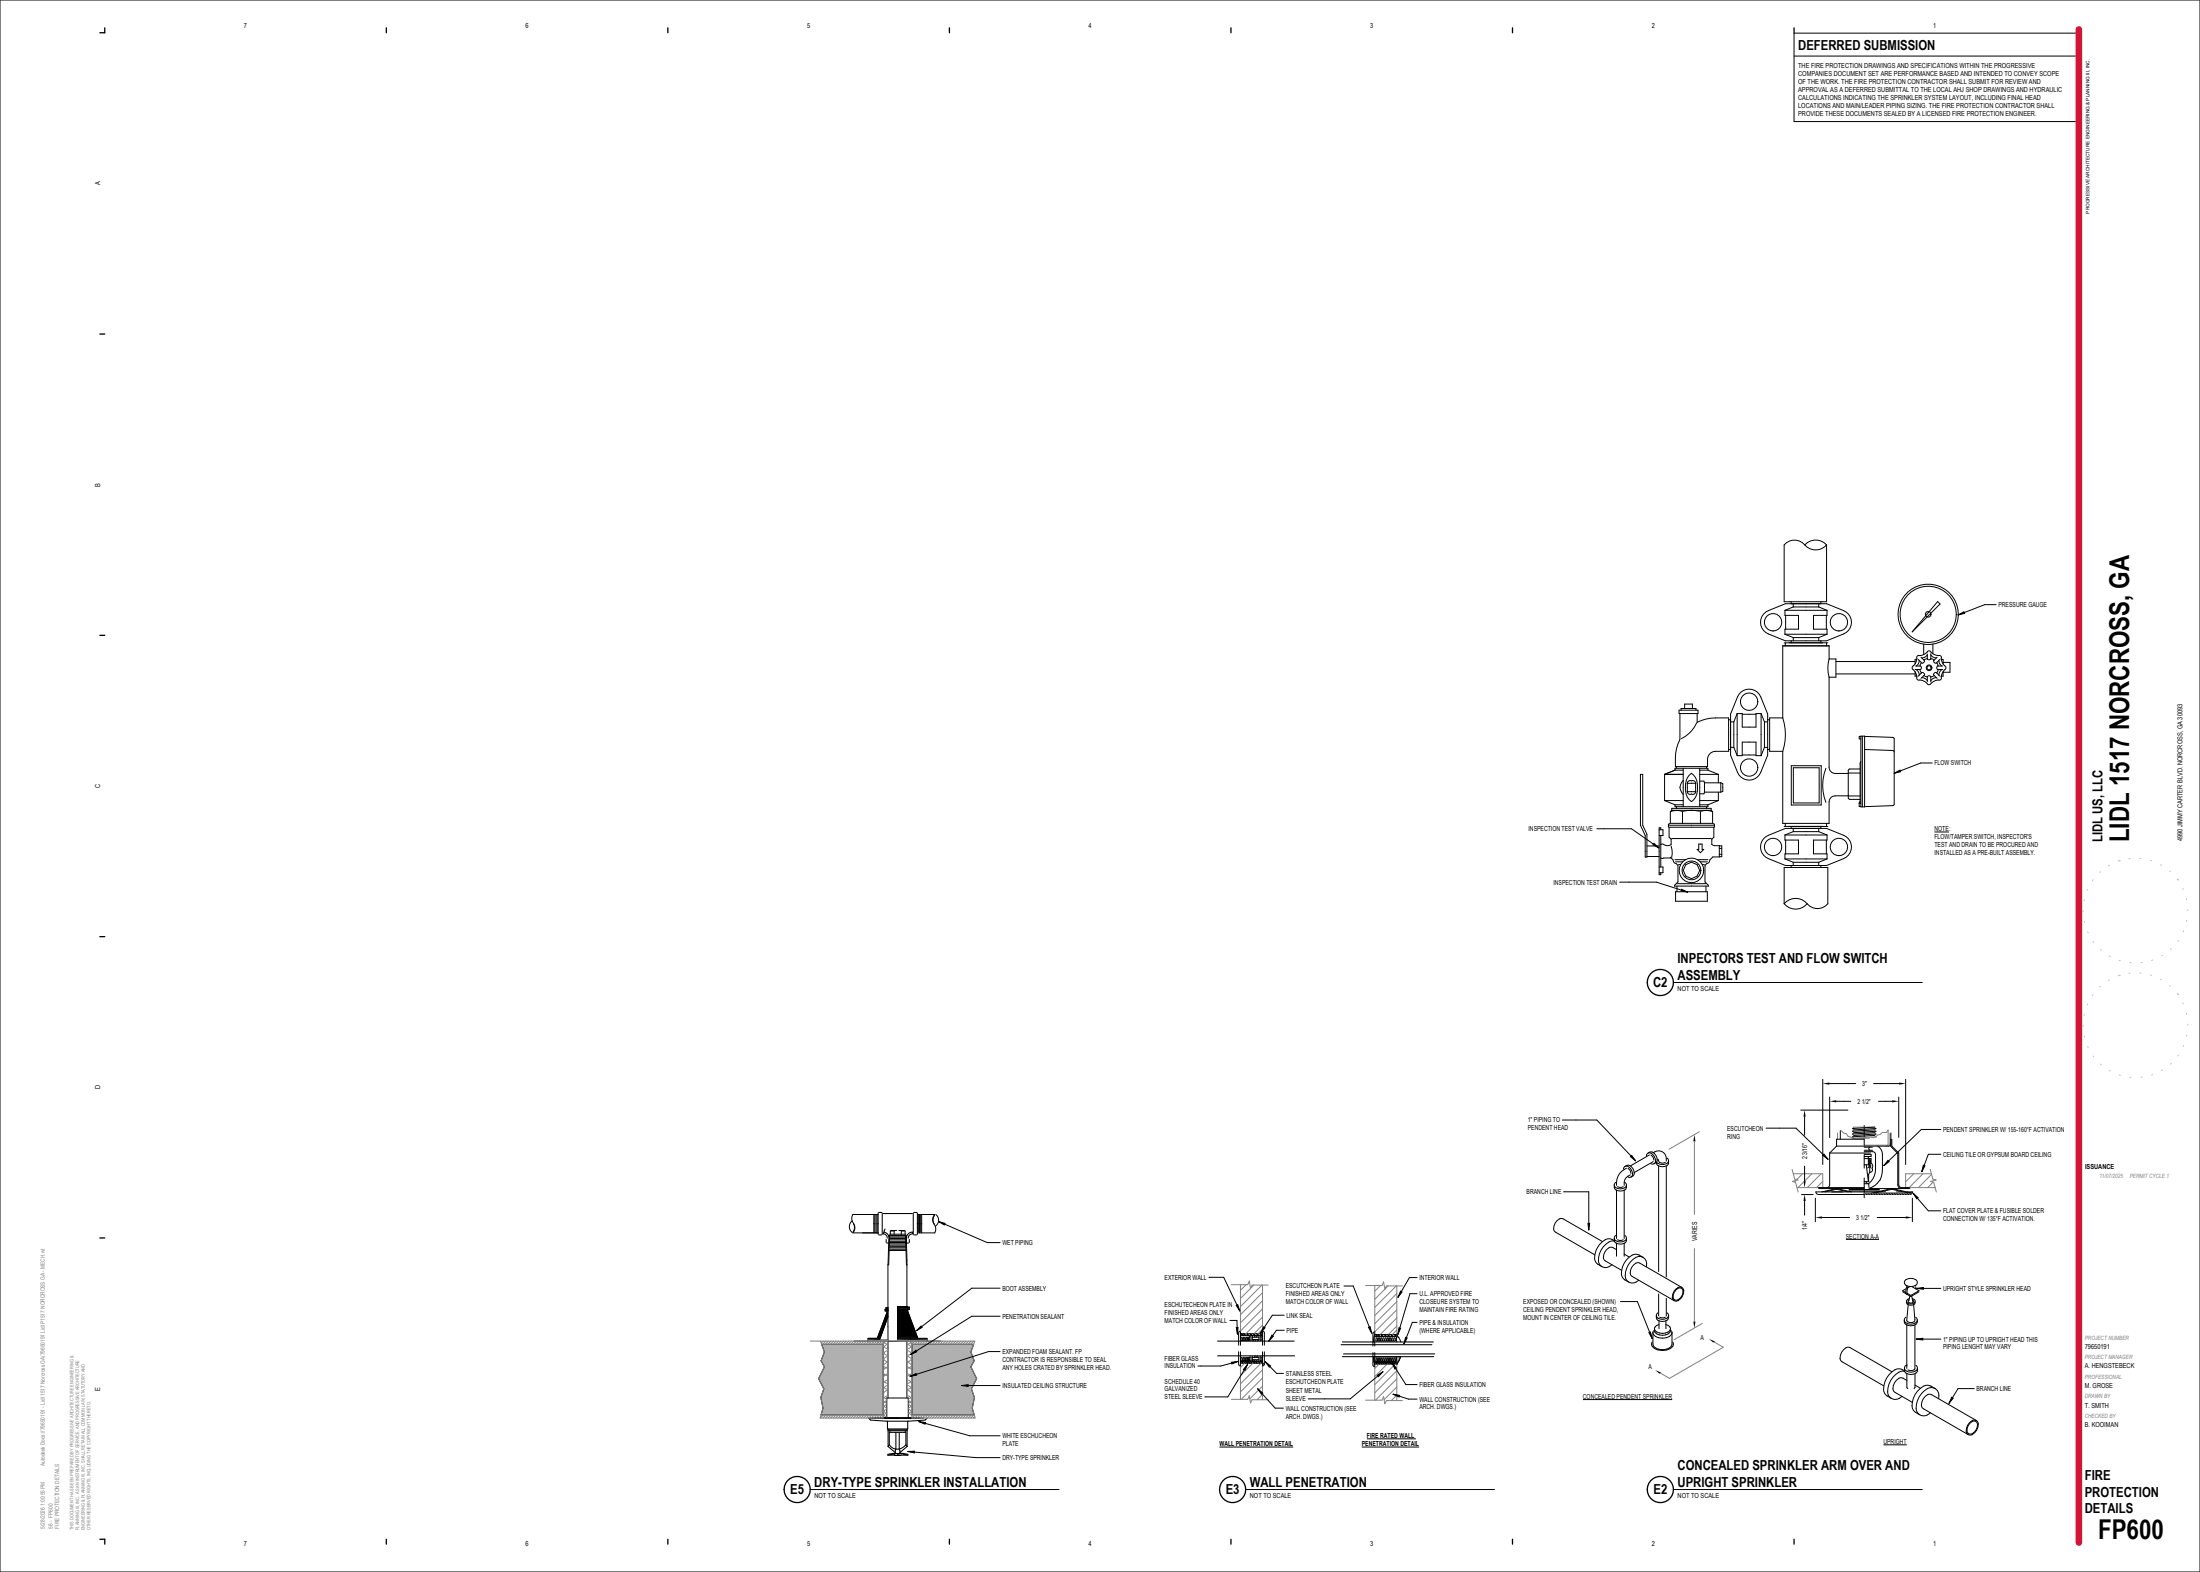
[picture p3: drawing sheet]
<svg xmlns="http://www.w3.org/2000/svg" width="1067mm" height="762mm" viewBox="0 0 1067 762" stroke-linecap="round" stroke-linejoin="round" font-family="sans-serif">
<path d="M666 658h13l-2 3v-1h-10v1z" fill="#b0b0b0"/>
<g fill="none" stroke="#000" stroke-width=".48">
<path d="M873 538h23M884 523v41M887 525h13M887 532v19M890 534h7M909 525h12M911 534h7M921 532v19M924 523v41M799 559a3 3 0 0 1 4 1 3 3 0 0 1-1 4M800 560l-9 5M801 560l1 2"/>
<path d="M802 559a4 4 0 0 1 4-1 4 4 0 0 1 2 5M875 541v9M887 559v15l-1 2M887 559h20M891 556l-4 3M892 548v4M904 558h4l1 2a18 18 0 0 1-1 11l-2 3M904 546v9M904 560v6M904 558h4M904 560h3v1h-3M904 552h-13v4"/>
<path d="M904 556h4M907 556l-1 1 1 1M909 548h-11M909 549l-11 1M909 546l-11 1M909 550l-11 1M910 550h-11M910 548l-11 1M910 547l-11 1M911 556a5 5 0 0 1 2 4 23 23 0 0 1-1 12l-6 5v-3M917 549v7l3 3v15l1 2h1M917 555l-1 1h-25"/>
<path d="M917 552v4l4 3v16l1 1h4M783 573a2.7 2.7 0 0 0 0 4 2.7 2.7 0 0 0 4 0l1-1 1-2M784 577v23M784 575h3M787 567a1.5 1.5 0 0 1 2-2 3 3 0 0 1 2 6h-2M788 577v23M788 565a3 3 0 0 1 4 2 3 3 0 0 1-1 4M788 573a1.5 1.5 0 0 1 0 3 4 4 0 0 1-5-1M789 566l-1 1a8 8 0 0 0-4 8M789 566l2 3M791 569l-3 2v4M798 560a1.6 1.6 0 0 1 3-1 3 3 0 0 1 1 5h-1"/>
<path d="M802 563l-10 5M804 562l1 1h3M804 565v51M808 565v54M808 561a1.5 1.5 0 0 1 0 3 4 4 0 0 1-5-1M809 563a3 3 0 0 1-2 3 3 3 0 0 1-4-3M874 579h5M875 565v7M882 576h22M883 578l8-2 7 2M885 578l6-2 5 2M897 577h14"/>
<path d="M904 571v10M904 562h2v3h-2M904 574h2M904 573h2M905 573v1M905 565l1 8M906 561v1h1v2l1 1v1a1.5 1.5 0 0 1 0 2 1.5 1.5 0 0 1-2 1v3M906 564v2M906 562v2M907 564v1v1M907 562v6M907 576h19"/>
<path d="M907 562v2M909 578l8-2 9 2M910 578h-29l1 1h44l1-1h-2M912 578h2M920 578h3M927 578l-10-2-10 2M927 578h-1h-22M783 599a1.5 1.5 0 0 0 0 2 3 3 0 0 0 6-1l-1-1M875 582v7M880 581v11M883 590h14M910 590h14"/>
<path d="M927 581v11M775 613l2 1M777 602l-19-11a4 4 0 0 0-4 2 4 4 0 0 0 0 4l19 11M783 600v1M783 601h-2a8 8 0 0 0-7 11l1 1M783 602a9 9 0 0 0-7 11 4 4 0 0 0 6 0M784 606l-2-1a4 4 0 0 0-4 2 4 4 0 0 0 0 4l8 5M784 603v6M784 601h3M788 608l2 1M788 603v6M789 600a3 3 0 0 1-3 3 3 3 0 0 1-3-2"/>
<path d="M797 610a5 5 0 0 0-8 1 8 8 0 0 0-2 9h1M798 614a4 4 0 0 0-1-5 4 4 0 0 0-5 2 8 8 0 0 0-3 10 4 4 0 0 0 6 0M788 620l2 1M804 636a1.5 1.5 0 0 0 0 3 3 3 0 0 0 5-1l-1-2M804 627v11M805 638h3M808 629v9M809 638a3 3 0 0 1-3 3 3 3 0 0 1-3-3M813 625l1-1a1.9 1.9 0 0 1 2 2 4 4 0 0 1-4 4 4 4 0 0 1 1-5zM813 625l2-1a3 3 0 0 1 0 4 3 3 0 0 1-3 2 3 3 0 0 1 1-5zM816 624l-21-12a4 4 0 0 0-4 2 4 4 0 0 0 0 5l21 12M923 626l4 2 4-2"/>
<path d="M924 621a3 3 0 0 1 6 1 3 3 0 0 1-4 2 3 3 0 0 1-3-3zM924 639l-1 1a3 3 0 0 0 4 2 3 3 0 0 0 3-2l-1-1M924 625l-1 1h1M925 623l-1 4M925 624v3M926 630l-1 1 1 1 2-1v-1M926 628v3M926 624h-1M927 628l1 3M927 624l4 2-4 2-2-1M927 630h2a2 2 0 0 1-2 2 2 2 0 0 1-2-2h1M928 632l1 8a2.4 2.4 0 0 1-4 0v-8"/>
<path d="M929 631a2.1 2.1 0 0 1-2 2 2.1 2.1 0 0 1-2-2M929 624v1M930 640v1a3 3 0 0 1-4 2 3 3 0 0 1-3-3M601 655v6l1 1v-7M601 652v-6l1-1v7M602 647h10M602 647h1M602 658v2v-2M602 660l1 1M602 648v2v-2M603 660l1 1M603 647h1"/>
<path d="M603 658v2v-2M603 648v2v-2M604 660l1 1M604 658v2v-2M604 648v2v-2M604 647h1M605 647h1M605 658v1v1l1-1h-1v-1h1M605 648v2h1M605 660l1 1M605 648v1M605 658v1"/>
<path d="M606 648h-1v1h1M606 650h1M606 650v-2h1v2M606 647h1M606 660l1 1M607 659h-1v-1h1v2M607 648h3M607 648v2M607 657v3l1-1M607 658h3M607 659h3M607 649h3"/>
<path d="M607 660l1 1M608 647h1M608 660l1 1M608 647h1l-1 1M608 649v1M609 660v1M609 659l-1 1M609 657l-1 1M609 660l1 1M609 647h1M609 649v1M610 647h.1"/>
<path d="M610 659l-1 1M610 647l-1 1M610 657l-1 1M610 660l1 1M610 658v2M610 648v2M610 649v1M611 647h1M611 658h1v1h-1M611 657v3M611 648h1v2h-1M611 648v2"/>
<path d="M611 660l1 1M611 647h1h-10M611 660l2 1M612 655v7l1-1v-6M612 652v-7l1 1v6M612 660h-10l1 1M666 652v-6h1v6M666 656v6l1 1M666 658l1 3M666 658h13l-2 3M667 648h10v-1l2 3M667 647l-1 3"/>
<path d="M667 647h10M667 656v6M667 647l1 1M667 648l1 2v-2M667 658l1 2v-2M668 647l1 1M669 648v2v-2M669 658v2v-2M670 647v1M670 648v2v-2M670 658v2v-2M670 647l1 1"/>
<path d="M671 648v2v-2M671 658v2v-2M671 647l1 1M672 648v2v-2M672 658v2v-2M673 647l1 1M673 648v2v-2M673 658v2v-2M674 648v2v-2M674 658v2v-2M674 647l1 1M675 647l1 1"/>
<path d="M675 648v2v-2M675 658v2v-2M676 648v2v-2M676 658v2v-2M676 647l1 1M676 647l1 1v2M677 658v2M677 648v2M678 648l-1 1M801 650a2.8 2.8 0 0 0 3 4 6 6 0 0 0 7-2v-2M802 646a5 5 0 0 0 9 0M802 646v6a5 5 0 0 0 9 0v-6"/>
<path d="M802 645v1M802 644a4 4 0 0 0 8 0M802 644a4 4 0 0 0 7 3l1-2v-1M804 642l-1 1-1 1M804 640v4M808 642l1 1 1 1M808 640v4M810 645l1 1M925 642v21M929 642v21M602 661h10M667 661h10"/>
<path d="M667 660l1 1M668 660l1 1M669 660l1 1M670 660l1 1M671 660l1 1M672 660v1M672 660l1 1M673 660l1 1M674 660l1 1M675 660l1 1M676 660l1 1M677 660v1"/>
<path d="M677 660h-10v1M915 677l2 1M917 665l-20-12a4 4 0 0 0-4 2 4 4 0 0 0 0 5l20 12M924 665l-2-1a9 9 0 0 0-8 12l1 1M924 665a9 9 0 0 0-8 12 4 4 0 0 0 6 0M924 662v1a3 3 0 0 0 3 2 3 3 0 0 0 3-2l-1-1M925 669l-2-1a4 4 0 0 0-4 2 4 4 0 0 0 0 5l8 5M925 666v6v1M929 666v6l-1 1M929 663l-2 1h-2M929 671l2 2M930 663a3 3 0 0 1-3 3 3 3 0 0 1-3-1l-1-2"/>
<path d="M936 672l3 1M936 672h-1a9 9 0 0 0-7 12l1 1M940 678a4 4 0 0 0-2-5 4 4 0 0 0-5 1 8 8 0 0 0-2 12 4 4 0 0 0 5-1M929 685l2 1M955 690l1-1a2 2 0 0 1 3 1 5 5 0 0 1-4 6l-1-1a4 4 0 0 1 1-5zM955 690l3-1a4 4 0 0 1 0 4 4 4 0 0 1-4 2 3 3 0 0 1 1-5zM958 689l-21-13a4 4 0 0 0-5 2 4 4 0 0 0 1 5l21 12"/>
</g>
<g fill="none" stroke="#808080" stroke-width=".48">
<path d="M822 553v36M824 549l-15 8M891 549v3M893 548l2 2 1 1a17 17 0 0 0 11 1M899 546h10l1 1-1 1h1l-1 1 1 1h-1l1 1-11 1-1-1 1-1h-1l1-1-1-1h1l-1-1zM904 555h11M907 551h3l3-2h2l1-1v7l-1 1M916 549v6M869 567l1 5h2l-3 1h2l1 5M870 569h14v7h-13M870 569h.1M871 572l-1 1"/>
<path d="M874 569l-3 3M875 573l-3 3M879 569l-4 3M883 569l-7 7M884 573l-3 3M904 578l1 1M905 578l1 1M907 578v1M908 578v1M909 578l1 1M910 578l1 1M912 578v1"/>
<path d="M913 578v1M914 578l1 1M915 578l1 1M917 578v1M918 578v1M919 578l1 1M920 578l1 1M922 578v1M923 578l1 1M924 578l1 1M925 578l1 1M928 569l-4 4"/>
<path d="M932 569l-6 7M936 567l1 5h2l-3 1h2l1 5M937 569h-13v7h14M937 569l-7 7M937 573l-2 3M939 572h-1M822 605v36M597 623h8l1-2v4l1-2h8M602 623v22l10-11M604 623l-2 2M608 623l-6 6M612 623l-10 10"/>
<path d="M612 627l-10 10M612 631l-10 10M612 638l-8 9M612 623v22M662 623h8l1-2 1 4v-2h8M667 623v23l10-11M669 623l-2 3M673 623l-6 7M677 623l-10 11M677 639l-8 8M677 631l-10 11M677 627l-10 11"/>
<path d="M677 623v25M612 642l-4 5M612 644l-2 3M677 645l-2 2M677 643l-4 4M825 641l-13 8M831 651l5 2-26 15-5-2M597 678h8l1-1v3l1-1h8M602 662v16M604 661l-2 2M608 661l-6 6M612 661l-10 10"/>
<path d="M612 664l-10 11M612 668l-10 10M612 672l-6 6M612 676l-2 3M612 662v17M662 679h8l1-2 1 3v-1h8M667 663v16M669 661l-2 2M673 661l-6 6M677 661l-10 10M677 676l-2 3M677 672l-6 6"/>
<path d="M677 668l-10 11M677 664l-10 11M677 660v19"/>
</g>
<path d="M590 657h38M590 650h38M650 652h44M651 658h44M651 650h44M651 656h45" fill="none" stroke="#000" stroke-width=".51"/>
<g fill="#000">
<path d="M884 525h3v1zM887 534l3-1v1zM918 533l3 1h-3zM921 525h3l-3 1zM822 550v3h-1zM875 538l1 3h-1zM875 572h1l-1 4zM875 579l1 3h-1zM880 590h3v1zM924 590h3l-3 1zM821 641h1v3zM829 649l3 1-1 1z"/>
<path d="M803 664l3 1-1 1z"/>
</g>
<g fill="#b0b0b0">
<path d="M398 652h30v34h-30l1-3-1-6 1-4-2-5 3-5-2-3 2-5z"/>
<path d="M442 652h30l-1 3 1 5-1 3 3 5-3 5 2 4-2 6 1 3h-30z"/>
</g>
<path d="M430 635h1h-1zM430 634h1v1h-1zM435 634h5v1h-5zM435 633h5v1h-5zM430 635l1 3-5 12h-5v-1h4zM435 635h5l5 13h-10zM435 649h14v1h-14zM605 661l-1 3h-1z" fill="#000"/>
<g fill="none" stroke="#000" stroke-width=".48">
<path d="M1006 16h-136v43h136M870 27h136M875 264a7 7 0 0 0-10 0v28h21v-28M875 264a7 7 0 0 0 11 0M875 264a7 7 0 0 1 11 0M855 298l2-2 9-3h20l8 3a6 6 0 0 1 4 6 6 6 0 0 1-4 5l-8 4h-20l-9-4a6 6 0 0 1-2-9zM866 296v2h6v7h-6v2M866 296h20M866 298v7M869 292v1M870 293v1M870 294h12"/>
<path d="M870 294l-4 2M882 294l4 2M882 293v1M883 292v1M886 298v7M886 296v2h-7v7h7v2M940 292l1 1-14 13zM865 312h21M866 307h20M866 307l4 2M866 312v1M869 311v1"/>
<path d="M870 309v2M870 309h12M882 309v2M883 311v1M886 312v1M886 307l-4 2M887 319a16 16 0 0 0 0 9M887 319v-6h-23v35M887 319h3v9h-3M929 320v2M930 318l3-1 2-1 4 2h2l1 4 2 1-2 4-1 2-4 1-1 2-4-2h-2l-1-4-2-2 2-3zM932 319l1 1v1l-1 1-2-2"/>
<path d="M933 312v5M935 319l-2 1M935 317l-3 2M936 317v2v1l-1-1v-2M936 319l2 1M936 317l3 2M937 312v5M939 319l-1 1v1l1 1 2-2M941 320h1v2M844 336a6 6 0 0 1 10 2l3 8v20l-3 8a6 6 0 0 1-6 4 6 6 0 0 1-5-4l-4-8v-20l4-8zM887 328v45l2 2h7M890 321h39"/>
<path d="M890 327h39M929 326v2M929 323h2l1 1-1 1h-2M929 325l2 2M930 328l2-2h1v1l-1 2M931 320l-2 3M931 325l1 1M932 321l-1 2M932 328l3 2M933 327l2 1M935 330v-2h1v3M938 327l-2 1"/>
<path d="M939 328l-3 2M939 321l1 2M940 325l-1 1M940 320l2 3M941 328l-2-2h-1v1l1 2M942 325l-2 2M942 323h-3v1v1h3M942 326v2h-1M942 321h4v5h-4M814 344h9v2h-9zM815 346v12l-1 3a26 26 0 0 0-2 11h16a6 6 0 0 1 2-7l2-1h6v-16a28 28 0 0 0-15 2v-4M815 344v-1h7v1"/>
<path d="M817 343v-2h4v2M823 350l-4 6-4 2M838 349h1M839 350h2M841 350v12M842 346h3v6h7v-6h2M842 346v20M842 346l-1 4M845 346h7M854 346v20M854 346l2 4M856 350h1"/>
<path d="M856 350v12M857 349h1M864 348l2 8-2 8M864 348h-6v16h6M902 357h2v34h-2zM902 357v1M903 357v34M904 357h14l1 1-1 32-14 1M795 375h2v25l2 4v11h-1v-10l-3-5zM807 375v13M807 375h9M812 373v-1h16v1"/>
<path d="M812 373l-5 2M812 373h4M813 372h.1M816 378a4 4 0 0 0 0 7M816 372v19M818 380a2.3 2.3 0 0 1 4 0M818 380h4M818 380v4M819 376l1-1a10 10 0 0 1 0 14 10 10 0 0 1-1-13zM822 380v4M824 372v19M824 379h2h1"/>
<path d="M824 373h4M824 375h9M827 379v5M827 379h7M828 372h.1M828 373l5 2M833 375v4M834 379l1 1v4h-1M834 379v5M838 363h1M839 362h2M841 362l1 4"/>
<path d="M842 366h3v-6h7v6h2M845 366h7M856 362h1M856 362l-2 4M857 363h1M864 364v35h23v-10l1-3h2h12M869 371h14v19h-14zM870 372h12v17h-12zM885 372a23 23 0 0 0 0 17M896 375h6M902 373h-5h-1v14h1h5M902 369v20"/>
<path d="M904 363l14 1 1 1M807 388l5 2M807 388h9M810 393v6l-1 1v1M810 399h20M811 393h-1M811 393v-1h19v1M811 393h19M812 390h4M812 390v1h16v-1M813 391v1M816 393h-3h-3"/>
<path d="M816 393v6M818 384a2.3 2.3 0 0 0 4 0M818 384h4M824 393h-4h-4M824 390h4M824 388h9M825 393v6M825 393h3h2M827 384l-1 1h-2M827 384h7M827 391v1M830 393h.1"/>
<path d="M830 393v6l1 1v1M833 384v4M833 388l-5 2M866 399v2M886 399v2M902 389h.1M902 389v2M902 388v1M799 410h6M799 415h6M805 402h1v3h-1M805 409h2a2.9 2.9 0 0 0 3 0v-2l-1-1v-5h22v5l-1 1v2l5 1v5h-1"/>
<path d="M805 416h5M805 402v-1v23v-1M805 405v15M809 400h22M810 410l1 6M811 406h19M812 417h5M812 418h4M814 419h1M823 417h5M824 409h1v3h1l-1 1-2-1h1zM824 418h4"/>
<path d="M825 419h1M834 410v5h-3l-4 5v7l1 3h-16l2-3v-7l-4-5M834 414h1M834 411h1M855 407l2-2 9-3h20l8 3a6 6 0 0 1 4 6 6 6 0 0 1-4 5l-8 4h-20l-9-4a6 6 0 0 1-2-9zM865 401h21M866 405v2h6v7h-6v2M866 405h20M866 416h20M866 416l4 2M866 407v7M869 401v1"/>
<path d="M869 420v1M870 402v1M870 418v2M870 403h12M870 403l-4 2M870 418h12M882 402v1M882 418v2M882 403l4 2M883 401v1M883 420v1M886 407v7"/>
<path d="M886 405v2h-7v7h7v2M886 416l-4 2M805 420h1v3h-1M812 432h16v5h-16zM813 428h14M813 430v2M827 430v2M865 438a7 7 0 0 1 11 0M865 438v-17h21v17a7 7 0 0 1-10 0M865 438a7 7 0 0 0 11 0M413 592l-1 3 1 2M414 593a4 4 0 0 1 0 4"/>
<path d="M414 593v3v2h12M424 589v9M424 589v8M425 589v9M425 589v8M426 589h-12a4 4 0 0 0 0 4M431 598h8M431 600h8M431 599v14M432 598v-1h2v1M432 596h3M436 596h3"/>
<path d="M437 598v-1h2v1M439 599l1 14M445 589h8l-1 2 1 2a4 4 0 0 1 0 5h-8M445 589v8M446 589v9M446 589v8M447 589v9M453 589a4 4 0 0 0 0 4M454 589a3 3 0 0 1 0 5M431 613v37M431 613v-14h8l1 34M431 606h8"/>
<path d="M431 605h8M431 604h8M431 602h8M431 601h8M431 603h8M429 635h.1M430 634v1M430 635l-5 14h-4v1M430 635h.1M431 638l-5 12M431 635h-2h2M431 634h-1v1"/>
<path d="M435 634h5v-1h-5v17M435 634h5v1h-5M435 635h5M440 635l5 14M440 634h1v1h-1M440 634h1M398 652h30v34h-30l1-3-1-6 1-4-2-5 3-5-2-3 2-5zM421 650h10M431 650v28M435 649h14v1M435 650h14M435 648h10"/>
<path d="M440 650v28M442 652h30l-1 3 1 5-1 3 3 5-3 5 2 4-2 6 1 3h-30zM605 661l-1 3h-1zM605 661l-10 16h-11M430 687v-9h10v9"/>
<circle cx="935" cy="298" r="1.4"/>
<circle cx="935" cy="298" r="15"/>
<circle cx="935" cy="298" r="14"/>
<circle cx="860" cy="302" r="4"/>
<circle cx="892" cy="302" r="4"/>
<circle cx="935" cy="324" r="1.4"/>
<circle cx="935" cy="324" r="1"/>
<circle cx="848" cy="340" r="4"/>
<circle cx="848" cy="372" r="4"/>
<circle cx="860" cy="411" r="4"/>
<circle cx="892" cy="411" r="4"/>
<circle cx="820" cy="422" r="4"/>
<circle cx="820" cy="422" r="6"/>
<circle cx="820" cy="422" r="5"/>
</g>
<g fill="none" stroke="#000" stroke-width=".51">
<path d="M426 588v10M426 599h2M426 588h2M428 588v10M428 598a2 2 0 0 1 2 2M428 588h14M429 597l1 1 1 1M429 596l-1 2M443 588v10M443 599h2M443 588h2M445 588v10"/>
<path d="M430 601v1M430 603h1M440 600a2 2 0 0 1 2-2v-1l-1 1a4 4 0 0 0-1 5h1M441 601v1M414 650h42M430 689v4h10v-4M431 693v8M431 694h9M431 693h9M432 694h.1M434 694v8M436 694v8"/>
<path d="M439 694h.1M440 693v8M448 687h-27l1 1 8 1 19-1 1-1M431 701l3 3M431 700l3 2M431 700v-6h8v6M431 700v1M433 705h5M433 705h-3h4M433 705h1M434 705h-4M434 706h3"/>
<path d="M434 702v3M435 705h.1M436 705h.1M436 702v3M436 702h-2M437 704l-1 1M438 705h2h-4M438 705h-1M438 705h2M439 700l-3 2M439 700l1 1M440 701l-4 3"/>
</g>
<g fill="none" stroke="#808080" stroke-width=".48">
<path d="M398 650l2 5-2 5 2 3-3 5 2 5-1 4 1 6-1 4h30v-37M399 650l-1 1M400 650l-1 2M402 650l-2 2M403 650l-2 2M404 650l-1 2M405 650l-1 2M407 650l-2 2M408 650l-2 2M409 650l-1 2M410 650l-1 2M412 650l-2 2"/>
<path d="M413 650l-2 2M414 650l-2 2M415 650l-1 2M417 650l-2 2M418 650l-2 2M419 650l-2 2M420 650l-1 2M421 650h10l-3 2h-30M421 650h10h-38M422 650l-2 2M423 650l-2 2M424 650l-2 2"/>
<path d="M426 650l-2 2M427 650l-2 2M428 650l-2 2M428 659l3 1-3 2M428 650l3 2-3 2M428 656l3 1M428 652l3 2M428 651l-1 1M431 650h-10M431 657l-3 2M431 655l-3 1M435 649h14"/>
<path d="M435 650h14M437 650h-1M438 650h.1M440 650h-1M440 657l2 2M440 655l2 1M440 650l2 2M441 650h.1M442 659l-2 1 2 2M442 650l-2 2 2 2M442 656l-2 1M442 652l-2 2"/>
<path d="M442 652h30M443 650h-1v37M444 650l-2 2M444 650h-1M445 650l-2 2M447 650l-2 2M448 650l-2 2M449 650l-2 2M449 650h-14h38l-2 5 1 5-1 3 3 5-3 5 2 4-2 6 2 4h-31M450 650l-2 2M451 650l-1 2M452 650l-1 2"/>
<path d="M454 650l-2 2M455 650l-2 2M456 650l-1 2M457 650l-1 2M459 650l-2 2M460 650l-2 2M461 650l-2 2M462 650l-1 2M463 650l-1 2M465 650l-2 2M466 650l-2 2M467 650l-1 2"/>
<path d="M468 650l-1 2M470 650l-2 2M471 650l-2 2M472 650l-1 2M428 672l3 2M428 669l3 2M428 665l3 2M428 662l3 1M428 677l2 1M428 679l2 1M430 679l-2 2M431 676l-3 2"/>
<path d="M431 674l-3 2M431 671l-3 2M431 669l-3 2M431 666l-3 2M431 663l-3 1M440 676l2 2M440 674l2 2M440 671l2 2M440 669l2 2M440 666l2 2M440 663l2 1M440 679l2 2"/>
<path d="M442 672l-2 2M442 669l-2 2M442 665l-2 2M442 662l-2 1M442 677l-2 1M442 679l-2 1M398 686h30M399 686l-1 1M401 686l-2 1M402 686l-2 1M403 686l-2 1M404 686l-1 1"/>
<path d="M406 686l-2 1M407 686l-2 1M408 686l-2 1M409 686l-1 1M410 686l-1 1M412 686l-2 1M413 686l-2 1M414 686l-1 1M415 686l-1 1M417 686l-2 1M418 686l-2 1M419 686l-1 1"/>
<path d="M420 686l-1 1M422 686l-2 1M423 686l-2 1M424 686l-2 1M425 686l-1 1M427 686l-2 1M428 686l-2 1M428 681l2 2M428 684l2 1M428 685l2 2M430 685l-3 2M430 683l-2 2"/>
<path d="M430 681l-2 1M440 685l2 2M440 683l2 2M440 681l2 1M442 681l-2 2M442 684l-2 1M442 686h30M444 686l-2 1M445 686l-2 1M446 686l-1 1M448 686l-2 1M449 686l-2 1"/>
<path d="M450 686l-2 1M451 686l-1 1M452 686l-1 1M454 686l-2 1M455 686l-2 1M456 686l-1 1M457 686l-1 1M459 686l-2 1M460 686l-2 1M461 686l-1 1M462 686l-1 1M464 686l-2 1"/>
<path d="M465 686l-2 1M466 686l-1 1M467 686l-1 1M469 686l-2 1M470 686l-2 1M471 686l-2 1M472 686l-1 1M473 687h-1"/>
</g>
<g fill="#fff">
<path d="M565 668h17v3h-17z"/>
<path d="M565 671h16v4h-16z"/>
<path d="M565 675h18v4h-18z"/>
</g>
<path d="M610 673l2 2v1z" fill="#000"/>
<path d="M610 673l2 2v1zM610 673l8 10h4" fill="none" stroke="#000" stroke-width=".48"/>
<g fill="#fff">
<path d="M623 681h36v3h-36z"/>
<path d="M623 684h19v4h-19z"/>
</g>
<path d="M614 660l2 2v1z" fill="#000"/>
<path d="M614 660l2 2v1zM614 660l5 6h3" fill="none" stroke="#000" stroke-width=".48"/>
<g fill="#fff">
<path d="M623 664h24v4h-24z"/>
<path d="M623 668h29v3h-29z"/>
</g>
<path d="M617 647v1l-2 2z" fill="#000"/>
<path d="M617 647v1l-2 2zM623 645h-4l-4 5" fill="none" stroke="#000" stroke-width=".48"/>
<path d="M624 643h6v4h-6z" fill="#fff"/>
<path d="M613 643v1l-2 2z" fill="#000"/>
<path d="M623 638h-6l-6 8M613 643v1l-2 2z" fill="none" stroke="#000" stroke-width=".48"/>
<path d="M624 636h13v3h-13z" fill="#fff"/>
<path d="M586 619h7l8 16M599 633l1-1 1 3z" fill="none" stroke="#000" stroke-width=".48"/>
<path d="M599 633l1-1 1 3z" fill="#000"/>
<path d="M565 617h20v4h-20z" fill="#fff"/>
<path d="M596 640h4v7M600 644v-1v4z" fill="none" stroke="#000" stroke-width=".48"/>
<path d="M600 644v-1v4z" fill="#000"/>
<g fill="#fff">
<path d="M565 630h34v4h-34z"/>
<path d="M565 634h28v4h-28z"/>
<path d="M565 638h30v4h-30z"/>
</g>
<path d="M652 623h4l9 23M664 643l1 3z" fill="none" stroke="#000" stroke-width=".48"/>
<path d="M664 643l1 3z" fill="#000"/>
<g fill="#fff">
<path d="M623 621h28v4h-28z"/>
<path d="M623 625h29v4h-29z"/>
<path d="M623 629h31v4h-31z"/>
</g>
<path d="M679 626h1l-2 3z" fill="#000"/>
<path d="M687 619h-4l-5 10M679 626h1l-2 3z" fill="none" stroke="#000" stroke-width=".48"/>
<path d="M688 617h20v4h-20z" fill="#fff"/>
<path d="M682 648v1l-1 2z" fill="#000"/>
<path d="M682 648v1l-1 2zM687 641h-2l-4 10" fill="none" stroke="#000" stroke-width=".48"/>
<g fill="#fff">
<path d="M688 639h24v4h-24z"/>
<path d="M688 643h28v4h-28z"/>
</g>
<path d="M676 676h3l-1 1z" fill="#000"/>
<path d="M676 676h3l-1 1zM676 676l7 2h4" fill="none" stroke="#000" stroke-width=".48"/>
<g fill="#fff">
<path d="M688 676h36v4h-36z"/>
<path d="M688 680h18v4h-18z"/>
</g>
<path d="M668 667l3-2-3 2zM671 665l-16 13h-21" fill="none" stroke="#000" stroke-width=".48"/>
<path d="M668 667l3-2-3 2z" fill="#000"/>
<g fill="#fff">
<path d="M623 672h18v4h-18z"/>
<path d="M623 676h10v4h-10z"/>
<path d="M663 694h23v4h-23z"/>
<path d="M660 698h28v4h-28z"/>
</g>
<path d="M687 627h-3l-6 20M678 644h1l-1 3zM663 697h24M660 701h28" fill="none" stroke="#000" stroke-width=".48"/>
<path d="M678 644h1l-1 3z" fill="#000"/>
<g fill="#fff">
<path d="M688 625h27v4h-27z"/>
<path d="M688 629h30v4h-30z"/>
<path d="M688 633h29v4h-29z"/>
</g>
<path d="M600 660l-8 2h-11M597 660h3l-3 1z" fill="none" stroke="#000" stroke-width=".48"/>
<path d="M597 660h3l-3 1z" fill="#000"/>
<g fill="#fff">
<path d="M565 656h16v4h-16z"/>
<path d="M565 660h15v4h-15z"/>
</g>
<path d="M675 661l2 2-1 1z" fill="#000"/>
<path d="M675 661l2 2-1 1zM675 661l7 10h5" fill="none" stroke="#000" stroke-width=".48"/>
<g fill="#fff">
<path d="M688 669h33v4h-33z"/>
<path d="M591 698h36v4h-36z"/>
</g>
<path d="M786 631h8l7 18M800 646l1 3zM591 701h36" fill="none" stroke="#000" stroke-width=".48"/>
<path d="M800 646l1 3z" fill="#000"/>
<g fill="#fff">
<path d="M739 629h46v4h-46z"/>
<path d="M739 633h47v4h-47z"/>
<path d="M739 637h45v4h-45z"/>
</g>
<path d="M758 578h12v18M770 593h1l-1 3z" fill="none" stroke="#000" stroke-width=".48"/>
<path d="M770 593h1l-1 3z" fill="#000"/>
<path d="M740 576h17v4h-17z" fill="#fff"/>
<path d="M758 543h16l19 20M791 561v-1l2 3z" fill="none" stroke="#000" stroke-width=".48"/>
<path d="M791 561v-1l2 3z" fill="#000"/>
<g fill="#fff">
<path d="M741 541h16v4h-16z"/>
<path d="M741 545h20v4h-20z"/>
</g>
<path d="M929 625l4-1v1z" fill="#000"/>
<path d="M929 625l4-1v1zM929 625h12" fill="none" stroke="#000" stroke-width=".48"/>
<path d="M942 623h43v3h-43z" fill="#fff"/>
<path d="M929 649h3v1z" fill="#000"/>
<path d="M929 649h3v1zM929 649h12" fill="none" stroke="#000" stroke-width=".48"/>
<g fill="#fff">
<path d="M942 647h46v4h-46z"/>
<path d="M942 651h33v4h-33z"/>
</g>
<path d="M946 677l1 1-2 2z" fill="#000"/>
<path d="M946 677l1 1-2 2zM957 673h-8l-4 7" fill="none" stroke="#000" stroke-width=".48"/>
<path d="M958 671h17v4h-17z" fill="#fff"/>
<path d="M928 578l2 3h-1z" fill="#000"/>
<path d="M928 578l2 3h-1zM928 578l7 9h6" fill="none" stroke="#000" stroke-width=".48"/>
<g fill="#fff">
<path d="M942 585h49v4h-49z"/>
<path d="M942 589h45v4h-45z"/>
</g>
<path d="M933 565l-1 3z" fill="#000"/>
<path d="M941 560h-6l-3 8M933 565l-1 3z" fill="none" stroke="#000" stroke-width=".48"/>
<path d="M942 558h53v3h-53z" fill="#fff"/>
<path d="M915 562l1 1-2 2z" fill="#000"/>
<path d="M941 547h-9l-18 18M915 562l1 1-2 2z" fill="none" stroke="#000" stroke-width=".48"/>
<path d="M942 546h59v3h-59z" fill="#fff"/>
<path d="M856 547h15l15 15M884 559l2 3-2-2z" fill="none" stroke="#000" stroke-width=".48"/>
<path d="M884 559l2 3-2-2z" fill="#000"/>
<g fill="#fff">
<path d="M838 545h17v4h-17z"/>
<path d="M838 549h6v4h-6z"/>
<path d="M900 588h7v4h-7z"/>
<path d="M901 532h6v4h-6z"/>
<path d="M903 523h2v4h-2z"/>
<path d="M873 554h4v8h-4z"/>
<path d="M873 592h4v4h-4z"/>
<path d="M895 597h16v4h-16z"/>
</g>
<path d="M895 601h16" fill="none" stroke="#000" stroke-width=".48"/>
<path d="M913 697h12v4h-12z" fill="#fff"/>
<path d="M913 700h12" fill="none" stroke="#000" stroke-width=".48"/>
<path d="M768 675h43v4h-43z" fill="#fff"/>
<path d="M768 678h43" fill="none" stroke="#000" stroke-width=".48"/>
<g fill="#fff">
<path d="M799 660h2v4h-2z"/>
<path d="M825 646h1v4h-1z"/>
<path d="M820 592h4v10h-4z"/>
</g>
<path d="M455 592l3 1v1z" fill="#000"/>
<path d="M455 592l3 1v1zM455 592l24 10h6" fill="none" stroke="#000" stroke-width=".48"/>
<path d="M486 600h15v4h-15z" fill="#fff"/>
<path d="M444 645l3-2z" fill="#000"/>
<path d="M485 624h-14l-27 21M444 645l3-2z" fill="none" stroke="#000" stroke-width=".48"/>
<path d="M486 623h22v3h-22z" fill="#fff"/>
<path d="M442 657l2-2h1z" fill="#000"/>
<path d="M485 638h-14l-29 19M442 657l2-2h1z" fill="none" stroke="#000" stroke-width=".48"/>
<path d="M486 636h30v4h-30z" fill="#fff"/>
<path d="M466 672l3-1v1z" fill="#000"/>
<path d="M466 672l3-1v1zM466 672h19" fill="none" stroke="#000" stroke-width=".48"/>
<path d="M486 670h41v4h-41z" fill="#fff"/>
<path d="M446 689l3 1z" fill="#000"/>
<path d="M446 689l3 1zM446 689l24 7h15" fill="none" stroke="#000" stroke-width=".48"/>
<g fill="#fff">
<path d="M486 694h28v4h-28z"/>
<path d="M486 698h8v4h-8z"/>
</g>
<path d="M440 704l3-1v1z" fill="#000"/>
<path d="M440 704l3-1v1zM440 704l33 3h12" fill="none" stroke="#000" stroke-width=".48"/>
<path d="M486 705h28v3h-28z" fill="#fff"/>
<path d="M441 667l3-1v1z" fill="#000"/>
<path d="M485 655h-6l-38 12M441 667l3-1v1z" fill="none" stroke="#000" stroke-width=".48"/>
<g fill="#fff">
<path d="M486 653h39v4h-39z"/>
<path d="M486 657h52v4h-52z"/>
<path d="M486 661h53v4h-53z"/>
</g>
<path d="M774 402h17l13 9M802 409l2 2-2-1z" fill="none" stroke="#000" stroke-width=".48"/>
<path d="M802 409l2 2-2-1z" fill="#000"/>
<path d="M741 400h32v4h-32z" fill="#fff"/>
<path d="M785 428h18l15 4M815 431l3 1h-3z" fill="none" stroke="#000" stroke-width=".48"/>
<path d="M815 431l3 1h-3z" fill="#000"/>
<path d="M753 426h31v4h-31z" fill="#fff"/>
<path d="M950 298l2-1h1z" fill="#000"/>
<path d="M950 298l2-1h1zM968 293h-6l-12 5" fill="none" stroke="#000" stroke-width=".48"/>
<path d="M969 291h24v4h-24z" fill="#fff"/>
<path d="M919 375l2-2 1 1z" fill="#000"/>
<path d="M919 375l2-2 1 1zM937 370h-6l-12 5" fill="none" stroke="#000" stroke-width=".48"/>
<g fill="#fff">
<path d="M938 368h19v4h-19z"/>
<path d="M938 400h7v4h-7z"/>
<path d="M945 400h1v4h-1z"/>
<path d="M938 404h48v3h-48z"/>
<path d="M938 407h51v4h-51z"/>
<path d="M938 411h49v4h-49z"/>
</g>
<path d="M938 403h7" fill="none" stroke="#000" stroke-width=".48"/>
<path d="M872 18h66v8h-66z" fill="#fff"/>
<g fill="none" stroke="#c0c0c0" stroke-width=".48">
<path d="M1023 419l-1 1M1028 417h.1M1028 417h-1M1033 416h-1M1038 416h.1M1043 417h.1M1048 419h.1M1011 436v1M1012 431v1M1015 426v1M1019 423h-1M1052 422v1"/>
<path d="M1056 426h.1M1058 431h1M1060 436h.1M1010 441v1M1011 447h.1M1012 452h1M1015 456v1M1053 460h-1M1056 456h.1M1059 451v1M1060 446v1M1061 441h.1"/>
<path d="M1019 478h-1M1019 460v1M1023 475h-1M1023 463v1M1028 473h.1M1028 473h-1M1028 466h.1M1033 472h-1M1033 467h.1M1038 472h.1M1039 467h-1M1043 473h.1"/>
<path d="M1044 465l-1 1M1048 475h.1M1049 463h-1M1052 478h.1M1010 497h.1M1011 492h.1M1012 487h.1M1015 482h.1M1056 482h.1M1058 486l1 1M1060 491v1M1061 496v1"/>
<path d="M1011 502v1M1012 507l1 1M1015 512h.1M1019 516h.1M1023 519h.1M1049 519h-1M1053 515l-1 1M1056 511v1M1059 507h.1M1060 502h.1M1028 521h.1M1033 522h.1"/>
<path d="M1039 522h-1M1044 521h-1"/>
</g>
<g fill="none" stroke="#000" stroke-width=".63">
<path d="M51 13v3h-3M187 13v3M324 13v3M460 13v3M597 13v3M733 13v3M870 13v3M48 162h3M48 308h3M48 454h3M48 600h3M48 746h3v3"/>
<path d="M187 746v3M324 746v3M460 746v3M597 746v3M733 746v3M870 746v3"/>
</g>
<path d="M0 0h1067v762h-1067z" fill="none" stroke="#000" stroke-width=".48"/>
<path d="M1007 13a1.6 1.6 0 0 1 2 0 1.6 1.6 0 0 1 1 1v734a1.6 1.6 0 0 1-2 1 1.6 1.6 0 0 1-2-1v-734z" fill="#d21437"/>
<g fill="#fff">
<path d="M118 11h2v3h-2z"/>
<path d="M255 11h1v3h-1z"/>
<path d="M391 11h2v3h-2z"/>
<path d="M528 11h1v3h-1z"/>
<path d="M664 11h2v3h-2z"/>
<path d="M801 11h1v3h-1z"/>
<path d="M937 11h2v3h-2z"/>
<path d="M45 88h4v2h-4z"/>
<path d="M45 234h4v2h-4z"/>
<path d="M45 380h4v2h-4z"/>
<path d="M45 526h4v2h-4z"/>
<path d="M45 672h4v2h-4z"/>
<path d="M118 746h2v4h-2z"/>
<path d="M255 746h1v4h-1z"/>
<path d="M391 746h2v4h-2z"/>
<path d="M528 746h1v4h-1z"/>
<path d="M664 746h2v4h-2z"/>
<path d="M801 746h1v4h-1z"/>
<path d="M937 746h2v4h-2z"/>
<path d="M1011 563h14v4h-14z"/>
<path d="M1011 29h3v75h-3z"/>
<path d="M33 656h3v86h-3z"/>
<path d="M36 658h3v84h-3z"/>
<path d="M39 660h3v82h-3z"/>
<path d="M42 678h3v64h-3z"/>
<path d="M1011 711h12v8h-12z"/>
<path d="M1011 719h36v8h-36z"/>
<path d="M1011 727h23v8h-23z"/>
<path d="M1017 734h32v15h-32z"/>
<path d="M1020 269h15v139h-15z"/>
<path d="M1013 373h8v35h-8z"/>
<path d="M1055 341h4v67h-4z"/>
</g>
<path d="M811 476h121M393 722h121M604 722h121M811 722h121" fill="none" stroke="#000" stroke-width=".48"/>
<g fill="none" stroke="#000" stroke-width=".63">
<circle cx="805" cy="476" r="6"/>
<circle cx="387" cy="722" r="6"/>
<circle cx="598" cy="722" r="6"/>
<circle cx="805" cy="722" r="6"/>
</g>
<g font-size="13.2">
<text x="1032" y="408" transform="rotate(-90 1032 408)">LIDL 1517 NORCROSS, GA</text>
<text x="1017" y="746">FP600</text>
</g>
<g font-size="6.7">
<text x="872" y="24">DEFERRED SUBMISSION</text>
<text x="1019" y="408" transform="rotate(-90 1019 408)">LIDL US, LLC</text>
<text x="813" y="467">INPECTORS TEST AND FLOW SWITCH</text>
<text x="802" y="479">C2</text>
<text x="813" y="475">ASSEMBLY</text>
<text x="813" y="713">CONCEALED SPRINKLER ARM OVER AND</text>
<text x="1011" y="718">FIRE</text>
<text x="383" y="724">E5</text>
<text x="395" y="721">DRY-TYPE SPRINKLER INSTALLATION</text>
<text x="594" y="724">E3</text>
<text x="606" y="721">WALL PENETRATION</text>
<text x="802" y="724">E2</text>
<text x="813" y="721">UPRIGHT SPRINKLER</text>
<text x="1011" y="725">PROTECTION</text>
<text x="1011" y="733">DETAILS</text>
</g>
<g font-size="3.4">
<text x="118" y="14">7</text>
<text x="255" y="14">6</text>
<text x="391" y="14">5</text>
<text x="528" y="14">4</text>
<text x="664" y="14">3</text>
<text x="801" y="14">2</text>
<text x="937" y="14">1</text>
<text x="872" y="33">THE FIRE PROTECTION DRAWINGS AND SPECIFICATIONS WITHIN THE PROGRESSIVE</text>
<text x="872" y="37">COMPANIES DOCUMENT SET ARE PERFORMANCE BASED AND INTENDED TO CONVEY SCOPE</text>
<text x="872" y="41">OF THE WORK. THE FIRE PROTECTION CONTRACTOR SHALL SUBMIT FOR REVIEW AND</text>
<text x="872" y="45">APPROVAL AS A DEFERRED SUBMITTAL TO THE LOCAL AHJ SHOP DRAWINGS AND HYDRAULIC</text>
<text x="872" y="48">CALCULATIONS INDICATING THE SPRINKLER SYSTEM LAYOUT, INCLUDING FINAL HEAD</text>
<text x="872" y="52">LOCATIONS AND MAIN/LEADER PIPING SIZING. THE FIRE PROTECTION CONTRACTOR SHALL</text>
<text x="872" y="56">PROVIDE THESE DOCUMENTS SEALED BY A LICENSED FIRE PROTECTION ENGINEER.</text>
<text x="49" y="90" transform="rotate(-90 49 90)">A</text>
<text x="49" y="236" transform="rotate(-90 49 236)">B</text>
<text x="969" y="294">PRESSURE GAUGE</text>
<text x="938" y="371">FLOW SWITCH</text>
<text x="49" y="382" transform="rotate(-90 49 382)">C</text>
<text x="741" y="403">INSPECTION TEST VALVE</text>
<text x="938" y="403">NOTE</text>
<text x="938" y="407">FLOW/TAMPER SWITCH, INSPECTOR'S</text>
<text x="945" y="403">:</text>
<text x="1058" y="408" transform="rotate(-90 1058 408)">4990 JIMMY CARTER BLVD. NORCROSS, GA 30093</text>
<text x="938" y="411">TEST AND DRAIN TO BE PROCURED AND</text>
<text x="938" y="414">INSTALLED AS A PRE-BUILT ASSEMBLY.</text>
<text x="753" y="429">INSPECTION TEST DRAIN</text>
<text x="813" y="480">NOT TO SCALE</text>
<text x="903" y="527">3&quot;</text>
<text x="49" y="528" transform="rotate(-90 49 528)">D</text>
<text x="901" y="535">2 1/2&quot;</text>
<text x="741" y="544">1&quot; PIPING TO</text>
<text x="741" y="548">PENDENT HEAD</text>
<text x="838" y="548">ESCUTCHEON</text>
<text x="838" y="552">RING</text>
<text x="942" y="549">PENDENT SPRINKLER W/ 155-160°F ACTIVATION</text>
<text x="876" y="562" transform="rotate(-90 876 562)">2 3/16&quot;</text>
<text x="942" y="561">CEILING TILE OR GYPSUM BOARD CEILING</text>
<text x="1011" y="566">ISSUANCE</text>
<text x="740" y="579">BRANCH LINE</text>
<text x="900" y="591">3 1/2&quot;</text>
<text x="942" y="588">FLAT COVER PLATE &amp; FUSIBLE SOLDER</text>
<text x="942" y="592">CONNECTION W/ 135°F ACTIVATION.</text>
<text x="876" y="596" transform="rotate(-90 876 596)">1/4&quot;</text>
<text x="486" y="604">WET PIPING</text>
<text x="823" y="602" transform="rotate(-90 823 602)">VARIES</text>
<text x="895" y="600">SECTION A-A</text>
<text x="565" y="620">EXTERIOR WALL</text>
<text x="688" y="620">INTERIOR WALL</text>
<text x="486" y="626">BOOT ASSEMBLY</text>
<text x="623" y="625">ESCUTCHEON PLATE</text>
<text x="623" y="628">FINISHED AREAS ONLY</text>
<text x="688" y="628">U.L. APPROVED FIRE</text>
<text x="942" y="626">UPRIGHT STYLE SPRINKLER HEAD</text>
<text x="565" y="634">ESCHUTECHEON PLATE IN</text>
<text x="623" y="632">MATCH COLOR OF WALL</text>
<text x="688" y="632">CLOSEURE SYSTEM TO</text>
<text x="688" y="636">MAINTAIN FIRE RATING</text>
<text x="739" y="632">EXPOSED OR CONCEALED (SHOWN)</text>
<text x="739" y="636">CEILING PENDENT SPRINKLER HEAD,</text>
<text x="486" y="639">PENETRATION SEALANT</text>
<text x="565" y="637">FINISHED AREAS ONLY</text>
<text x="565" y="641">MATCH COLOR OF WALL</text>
<text x="624" y="639">LINK SEAL</text>
<text x="739" y="640">MOUNT IN CENTER OF CEILING TILE.</text>
<text x="624" y="646">PIPE</text>
<text x="688" y="642">PIPE &amp; INSULATION</text>
<text x="688" y="646">(WHERE APPLICABLE)</text>
<text x="825" y="649">A</text>
<text x="942" y="650">1&quot; PIPING UP TO UPRIGHT HEAD THIS</text>
<text x="1011" y="654">79650191</text>
<text x="486" y="656">EXPANDED FOAM SEALANT. FP</text>
<text x="565" y="660">FIBER GLASS</text>
<text x="942" y="654">PIPING LENGHT MAY VARY</text>
<text x="486" y="660">CONTRACTOR IS RESPONSIBLE TO SEAL</text>
<text x="486" y="664">ANY HOLES CRATED BY SPRINKLER HEAD.</text>
<text x="565" y="663">INSULATION</text>
<text x="799" y="663">A</text>
<text x="1011" y="663">A. HENGSTEBECK</text>
<text x="565" y="671">SCHEDULE 40</text>
<text x="623" y="667">STAINLESS STEEL</text>
<text x="623" y="671">ESCHUTCHEON PLATE</text>
<text x="49" y="674" transform="rotate(-90 49 674)">E</text>
<text x="486" y="673">INSULATED CEILING STRUCTURE</text>
<text x="565" y="674">GALVANIZED</text>
<text x="623" y="675">SHEET METAL</text>
<text x="688" y="672">FIBER GLASS INSULATION</text>
<text x="958" y="674">BRANCH LINE</text>
<text x="1011" y="673">M. GROSE</text>
<text x="565" y="678">STEEL SLEEVE</text>
<text x="623" y="684">WALL CONSTRUCTION (SEE</text>
<text x="623" y="679">SLEEVE</text>
<text x="688" y="679">WALL CONSTRUCTION (SEE</text>
<text x="688" y="683">ARCH. DWGS.)</text>
<text x="768" y="678">CONCEALED PENDENT SPRINKLER</text>
<text x="1011" y="682">T. SMITH</text>
<text x="623" y="688">ARCH. DWGS.)</text>
<text x="1011" y="692">B. KOOIMAN</text>
<text x="486" y="697">WHITE ESCHUCHEON</text>
<text x="486" y="701">PLATE</text>
<text x="591" y="701">WALL PENETRATION DETAIL</text>
<text x="660" y="701">PENETRATION DETAIL</text>
<text x="663" y="697">FIRE RATED WALL</text>
<text x="913" y="700">UPRIGHT</text>
<text x="486" y="708">DRY-TYPE SPRINKLER</text>
<text x="395" y="726">NOT TO SCALE</text>
<text x="606" y="726">NOT TO SCALE</text>
<text x="813" y="726">NOT TO SCALE</text>
<text x="118" y="749">7</text>
<text x="255" y="749">6</text>
<text x="391" y="749">5</text>
<text x="528" y="749">4</text>
<text x="664" y="749">3</text>
<text x="801" y="749">2</text>
<text x="937" y="749">1</text>
</g>
<g font-size="2.8" fill="#808080">
<text x="1018" y="571">11/07/2025</text>
<text x="1033" y="571">PERMIT CYCLE 1</text>
<text x="1011" y="649">PROJECT NUMBER</text>
<text x="1011" y="659">PROJECT MANAGER</text>
<text x="1011" y="668">PROFESSIONAL</text>
<text x="1011" y="678">DRAWN BY</text>
<text x="1011" y="687">CHECKED BY</text>
<text x="22" y="711" transform="rotate(-90 22 711)">Autodesk Docs://79650191 - Lidl 1517 Norcross GA/79650191 Lidl P1517 NORCROSS GA - MECH.rvt</text>
<text x="22" y="741" transform="rotate(-90 22 741)">5/28/2026 1:00:55 PM</text>
<text x="26" y="741" transform="rotate(-90 26 741)">56 - FP600</text>
<text x="29" y="741" transform="rotate(-90 29 741)">FIRE PROTECTION DETAILS</text>
</g>
<text font-size="2.3" x="1013" y="104" transform="rotate(-90 1013 104)">PROGRESSIVE ARCHITECTURE ENGINEERING &amp; PLANNING III, INC.</text>
<g font-size="2.3" fill="#808080">
<text x="36" y="742" transform="rotate(-90 36 742)">THIS DOCUMENT HAS BEEN PREPARED BY PROGRESSIVE ARCHITECTURE ENGINEERING &amp;</text>
<text x="38" y="742" transform="rotate(-90 38 742)">PLANNING III, INC. AS AN INSTRUMENT OF SERVICE, AND PROGRESSIVE ARCHITECTURE</text>
<text x="41" y="742" transform="rotate(-90 41 742)">ENGINEERING &amp; PLANNING III, INC. SHALL RETAIN ALL COMMON LAW, STATUTORY AND</text>
<text x="44" y="742" transform="rotate(-90 44 742)">OTHER RESERVED RIGHTS, INCLUDING THE COPYRIGHT THERETO.</text>
</g>
</svg>
